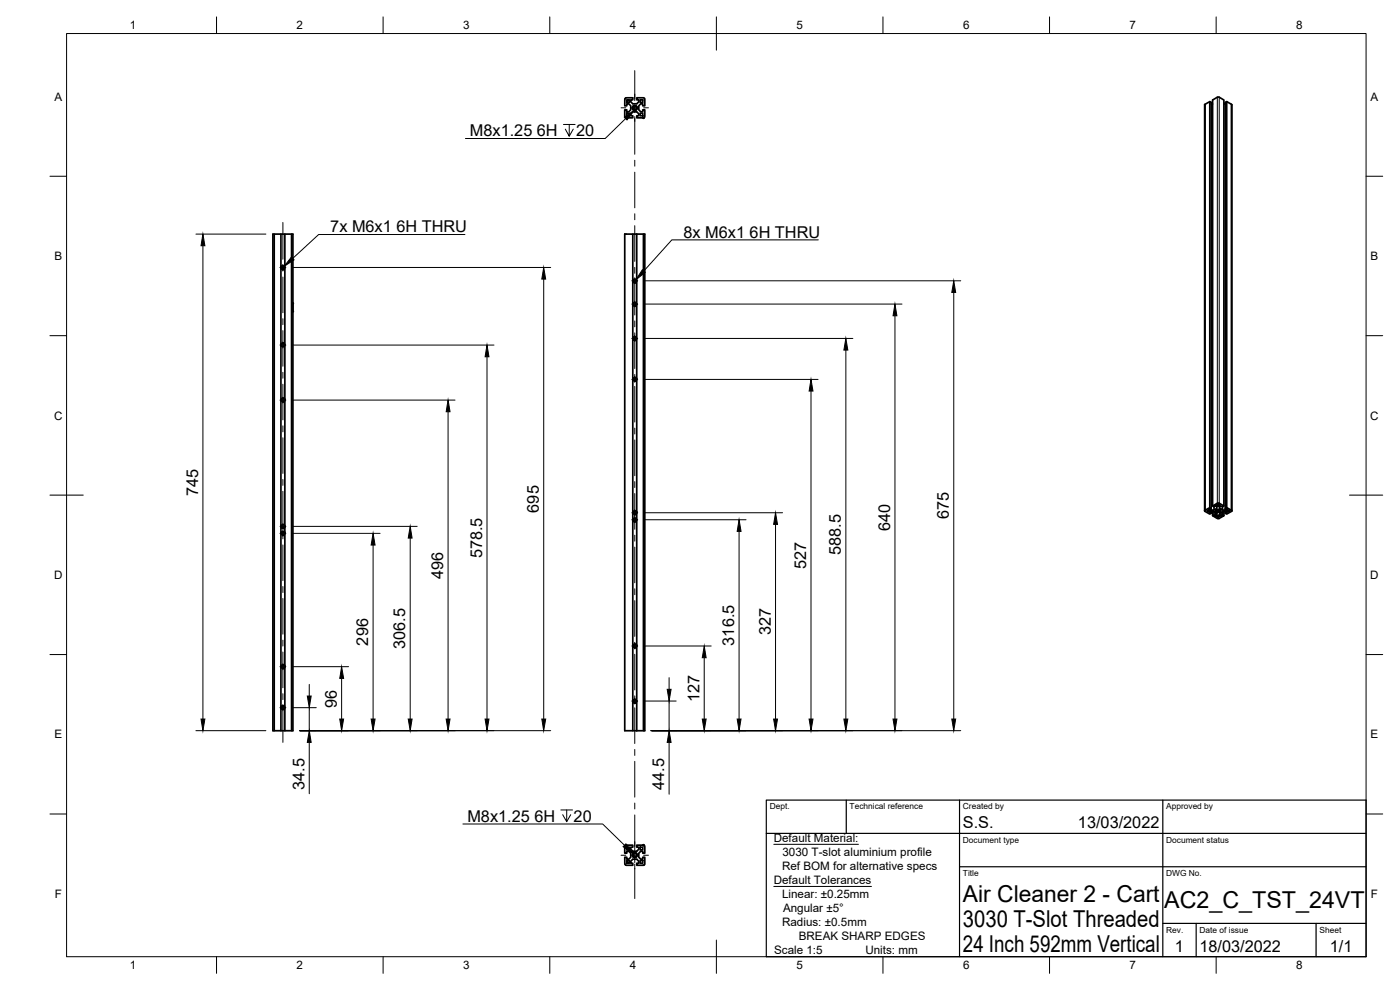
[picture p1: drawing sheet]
<svg xmlns="http://www.w3.org/2000/svg" width="420mm" height="297mm" viewBox="0 0 420 297" stroke-linecap="round" stroke-linejoin="round" font-family="sans-serif">
<!-- layer: Visible -->
<g fill="none" stroke="#000" stroke-width=".51">
<path d="M187.5 29.7l.4-.4h2v.7h-.6v.6l.6 .5h1.2l.6-.5v-.6h-.6v-.7l2.3 .1 .1 2.4h-.6v-.7h-.6l-.6 .7v1.1l.6 .7h.6v-.7h.6l-.1 2.3-2.3 .2v-.7h.6v-.6l-.6-.5h-1.2l-.6 .5v.6h.6v.7l-2.3-.2-.1-2.3h.6v.7h.6l.6-.7v-1.1l-.6-.7h-.6v.7h-.6v-2.1M188.1 30h.8v.7h-.8zM188.1 34h.8v.7h-.8zM190 31.9l.5-.2 .5 .2M190 31.9l-.2 .7 .2 .4 .5 .2 .5-.2 .2-.4-.2-.7M190 31.9l-.2 .6 .6 .5 .7-.2 .1-.5-.2-.4M192.1 30h.8v.7h-.8zM192.1 34h.8v.7h-.8zM361.7 31.3v121.8M363.1 30.5v121.8M363.5 31.2h.4M367.3 31.2h.4"/>
<path d="M368.2 30.5v121.8M369.6 31.3v121.8M81.9 70.2h6v149.1h-6zM82.3 70.2v149.1M84.3 70.2v149.1M85.3 79.9l-.4-.2-.4 .2M85.5 70.2v149.1M87.5 70.2v149.1M187.5 70.2h2.4v149.1h-2.4zM187.5 70.2h.1M189.9 70.2h1.2M191.1 70.2h2.4v149.1h-2.4"/>
<path d="M191.1 70.2v149.1M193.1 70.2v149.1M84.7 80.8l.7-.2-.1-.7 .1 .5-.4 .3h-.4l-.2-.7v.5l.3 .3M87.9 91v2.4M190.1 90.9l-.1 .5 .4 .3 .5-.2v-.6l.2 .3-.2 .5-.4 .1-.4-.1-.2-.5zM190.1 83.9l-.1 .6 .5 .4 .5-.4-.1-.6M190.1 83.9l-.1 .5 .4 .3 .5-.2v-.6M190.9 90.9l-.4-.2-.4 .2M190.9 83.9l-.4-.2-.4 .2M84.4 120l.1 .4 .4 .1M84.6 119.6l.4-.1 .4 .1v.7l-.5 .3 .4-.3 .1-.4-.5-.4-.5 .5zM84.7 102.9l-.3 .3v.5l.1 .2 .1-.7 .4-.2 .4 .3-.1 .6"/>
<path d="M84.7 102.9l.6 .3v.7M85.3 103.8l-.4 .2-.4-.2M190 113.8l.1 .4 .4 .1M190.1 101.2l-.1 .7 .5 .3 .5-.4-.1-.6M190.1 101.2l-.1 .6 .5 .3 .5-.3-.1-.6M190.8 113.3h-.4l-.4 .4 .5-.4 .4 .2v.6l-.4 .2M190.8 113.3l.3 .2M190.9 101.2l-.4-.2-.4 .2M191.1 113.6l-.1 .5-.5 .2M84.4 160l.4-.5 .6 .1v.6l-.5 .4M84.4 160l.4-.5 .5 .3v.5l-.4 .3M84.4 160l.1 .4 .4 .1"/>
<path d="M84.5 157.6v.6l.3 .2 .6-.2-.1-.6 .2 .5-.3 .4h-.4l-.3-.2zM85.3 157.6l-.4-.2-.3 .2M190 153.8l.1 .4 .4 .1M190.1 155.6l-.1 .7 .5 .3 .5-.4-.1-.6M190.1 155.6l-.1 .6 .4 .2 .5-.2v-.6M190.9 155.6l-.4-.2-.4 .2M191.1 153.6l-.1 .5-.5 .3M191.1 153.5l-.5-.2-.5 .2-.1 .3 .5-.5 .4 .3v.5l-.4 .3M362.2 153.3l.6-.3 .5 .3-.5 .3zM362.8 153v.6M363.5 153v-122.3l-.4-.2-1.6 .9v121.9M363.5 153.5v.5"/>
<path d="M363.9 151.8v-121.8l1.8-.9 1.6 .9v121.8l-1.8-.9-1.6 .9 .4 .2 .5-.2 .4 .2v.5l-.9 .5h-.8l-.4-.2 .4-.3-.4-.2-1.6 .9 1.6 1 .4-.2-.4-.2 .4-.3h.8M363.9 153.5v1.2M364.3 152v1M364.3 153.5v1M364.8 153.8v.9M364.8 153.4l.4 .3M364.9 153.1l.8 .5 .6-.3M365 153.1l.5 .3 .7-.3M365 151.6l.6-.3 .6 .3-.6 .4zM365 154.9l.6-.3 .6 .3-.6 .3zM365 153l.5 .2 .7-.1M365.1 153h1"/>
<path d="M365.3 152.9l.7 .1M365.3 152.9h.6M365.5 153.6h.4M365.5 153.3h.4M365.5 153.1h.4M365.5 152.9h.4M365.6 151.3v.7M365.6 154.6v.6M366.3 153.2l-.6 .2-.7-.3-.1 .2 .6 .3 .8-.3M366.3 153.3l-.3 .4h-.8M366.3 153.3l-.3-.4h-.8l-.4 .5 .4 .3M366.5 153.8v.9"/>
<path d="M366.9 153h.8l.5-.2-.5-.3 .5-.2 1.5 1-1.5 .9-.5-.2 .5-.2-.5-.3h-.8l-.9 .5v.5l.5 .2 .4-.2 .4 .2-1.6 .9-1.8-.9 .4-.2 .5 .2 .4-.2v-.5l-.9-.5M366.9 153.5v1M367.3 151.8l-.4 .2-.4-.2-.5 .2v.5l.9 .5v-1M367.3 153.5v1.2M367.7 153v-122.3l.5-.2 1.5 .9v121.9M367.7 153.5v.5M367.9 153.3l.5-.3 .6 .3-.6 .3zM368.4 153v.6M84.4 200l.1 .4 .4 .1M84.5 199.6l.4-.1 .5 .1v.8l-.5 .2 .4-.2 .1-.5-.6-.4-.4 .5zM190 193.8l.1 .4 .4 .1M191.1 193.6l-.1 .5-.5 .3"/>
<path d="M191.1 193.6l-.5-.3-.5 .2-.1 .3 .4-.5 .5 .3 .1 .4-.5 .4M84.7 211.7l.7 .3-.1 .7 .1-.6-.4-.3-.5 .2v.7l-.1-.2v-.5l.3-.2M85.3 212.7l-.4 .1-.4-.1M189.9 219.3h1.2M190.1 210l-.1 .6 .5 .4 .5-.4-.1-.6M190.1 210l-.1 .6 .4 .2 .5-.2v-.6M190.9 210l-.4-.2-.4 .2M187.5 259.2l.4 .4h2v-.6h-.6v-.6l.6-.6h1.2l.6 .6v.6h-.6v.6l2.3-.1 .1-2.3h-.6v.6h-.6l-.6-.6v-1.2l.6-.6h.6v.6h.6l-.1-2.3-2.3-.1v.6h.6v.6l-.6 .6h-1.2l-.6-.6v-.6h.6v-.6l-2.3 .1-.1 2.3h.6v-.6h.6l.6 .6v1.2l-.6 .6h-.6v-.6h-.6v2M188.1 258.2h.8v.8h-.8zM188.1 254.2h.8v.8h-.8zM190 257l.5 .3 .5-.3M190 257l-.2-.6 .7-.5 .7 .5-.2 .6"/>
<path d="M190.3 255.8l-.5 .5 .2 .7M190.3 255.8h.4M190.7 255.8l.5 .5-.2 .7M192.1 258.2h.8v.8h-.8zM192.1 254.2h.8v.8h-.8z"/>
<circle cx="190.5" cy="32.3" r=".6"/>
<circle cx="190.5" cy="256.6" r=".6"/>
</g>
<g fill="#000" stroke="#000" stroke-width=".3">
<circle cx="187.9" cy="35.4" r=".24"/>
<circle cx="193.1" cy="35.4" r=".24"/>
<circle cx="87.9" cy="93.4" r=".24"/>
<circle cx="87.9" cy="91" r=".24"/>
<circle cx="187.9" cy="253.6" r=".24"/>
<circle cx="193.1" cy="253.6" r=".24"/>
</g>
<!-- layer: Visible Narrow -->
<path d="M365.3 29.2v121.8M365.9 29.2v121.8" fill="none" stroke="#000" stroke-width=".3"/>
<!-- layer: Border -->
<g fill="none" stroke="#000" stroke-width=".3">
<path d="M20 10.1h390v276.9h-390zM65 5.1v5M115 5.1v5M165 5.1v5M215 5.1v10M265 5.1v5M315 5.1v5M365 5.1v5M15 52.9h5M410 52.9h5M15 100.7h5M410 100.7h5"/>
<path d="M15 148.6h10M405 148.6h10M15 196.4h5M410 196.4h5M15 244.2h5M410 244.2h5M65 287v5M115 287v5M165 287v5M215 282.1v9.9M265 287v5M315 287v5"/>
<path d="M365 287v5"/>
</g>
<!-- layer: TitleBlock -->
<path d="M230 240.1h180v46.9h-180zM230 250h180M254 240.1v9.9M288 240.1v46.9M349 240.1v46.9M288 260.1h122M349 277.1h61M359 277.1v9.9M395 277.1v9.9" fill="none" stroke="#000" stroke-width=".36"/>
<!-- layer: Annotations -->
<path d="M169.1 37.3h3.5M170.8 37.3v3.6l-1.1-2.2M172 38.7l-1.2 2.2M187.8 35.6l-6.2 6h-41.9M139.5 70.4h-43.9l-7.8 7.1M245.6 72h-44l-8.4 9.3M138.9 247.2h42l6.5 6.4M168.3 243h3.5M170.1 243v3.5l-1.2-2.1M171.3 244.4l-1.2 2.1M232.2 253.3h25.4M232.2 266h29.3" fill="none" stroke="#000" stroke-width=".3"/>
<path d="M187.4 35.1l2.9-2-2.1 2.9zM87.5 77.1l.7 .9-2.9 1.9zM192.8 80.9l.9 .8-2.8 2.2zM187.8 253.2l2.1 2.9-2.9-2.1z" fill="#000" stroke="#000" stroke-width=".3"/>
<!-- layer: Dimensions -->
<g fill="none" stroke="#000" stroke-width=".3">
<path d="M58.8 70.2h21M60.9 73.7v142M87.9 80.2h77.4M163.2 83.7v132M193.5 84.3h94.8M193.5 91.2h77.2M268.6 94.7v121M286.2 87.7v128M87.9 103.5h60.4M146.2 107v108.7M193.5 113.8h52M193.5 101.5h62.4"/>
<path d="M243.4 117.3v98.4M253.9 105v110.7M87.9 120h48.7M134.5 123.5v92.2M87.9 157.9h37.3M193.5 155.9h30.4M193.5 153.8h41.4M221.8 159.4v56.3M232.7 157.3v58.4M87.9 160h26.2M112 163.5v52.2M123.1 161.4v54.3"/>
<path d="M193.5 193.8h19.9M211.3 197.3v18.4M58.8 219.2h21M87.9 212.3h7M87.9 200h16.7M90 219.2h75.3M92.8 205.3v3.5M92.8 212.3v6.9M102.5 203.5v12.2M193.5 210.3h9.4M195.2 219.2h93.1M200.8 203.3v3.5"/>
<path d="M200.8 210.3v8.9M92.8 222.7v15.5M200.8 222.7v15.6"/>
</g>
<g fill="#000" stroke="#000" stroke-width=".3">
<path d="M60.9 70.2l.6 3.5h-1.2zM163.2 80.2l.6 3.5h-1.2zM268.6 91.2l.6 3.5h-1.2zM286.2 84.3l.6 3.4h-1.2zM146.2 103.5l.5 3.5h-1.1zM243.4 113.8l.6 3.5h-1.2zM253.9 101.5l.5 3.5h-1.1zM134.5 120l.6 3.5h-1.2zM221.8 155.9l.6 3.5h-1.2zM232.7 153.8l.6 3.5h-1.1zM112 160l.6 3.5h-1.2zM123.1 157.9l.6 3.5h-1.2z"/>
<path d="M211.3 193.8l.6 3.5h-1.1zM60.3 215.7h1.2l-.6 3.5zM92.2 208.8h1.2l-.6 3.5zM102 215.7h1.1l-.6 3.5zM102.5 200l.6 3.5h-1.1zM111.4 215.7h1.2l-.6 3.5zM122.5 215.7h1.2l-.6 3.5zM133.9 215.7h1.2l-.6 3.5zM145.6 215.7h1.1l-.5 3.5zM162.6 215.7h1.2l-.6 3.5zM200.2 206.8h1.2l-.6 3.5zM210.8 215.7h1.1l-.6 3.5z"/>
<path d="M221.2 215.7h1.2l-.6 3.5zM232.2 215.7h1.1l-.6 3.5zM242.8 215.7h1.2l-.6 3.5zM253.3 215.7h1.1l-.5 3.5zM268 215.7h1.2l-.6 3.5zM285.6 215.7h1.2l-.6 3.5zM92.8 219.2l.6 3.5h-1.2zM200.8 219.2l.6 3.5h-1.2z"/>
</g>
<!-- layer: Center Lines -->
<g fill="none" stroke="#000" stroke-width=".3">
<path d="M186.4 32.3h1.4M189.6 32.3h1.8M190.5 21.2v9M190.5 31.5v2.3M190.5 35v11.3M193.2 32.3h1.4M190.5 48.1v1.8M190.5 51.7v10.7M84.9 66.7v11.1M84.9 79.3v2M190.5 64.1v1.8M190.5 67.7v10.7"/>
<path d="M84 80.2h1.8M84.9 83.1v10.7M84.9 95.6v1.8M84.9 99.2v10.7M189.6 84.3h1.8M189.6 91.2h1.8M190.5 80.2v1.8M190.5 83.3v11.2M190.5 96.3v1.8M190.5 99.9v10.7M84 103.5h1.8M84.9 111.7v1.8"/>
<path d="M84.9 115.3v10.7M189.6 113.8h1.8M189.6 101.5h1.8M190.5 112.4v2.3M190.5 115.9v10.7M84 120h1.8M84.9 127.8v1.8M84.9 131.3v10.8M190.5 128.4v1.8M190.5 132v10.7M84 157.9h1.8M84.9 143.9v1.7"/>
<path d="M84.9 147.4v11.4M84.9 159.1v2.6M189.6 155.9h1.8M189.6 153.8h1.8M190.5 144.5v1.8M190.5 148.1v10.7M84 160h1.8M84.9 163.5v10.7M84.9 176v1.8M84.9 179.6v10.7M190.5 160.6v1.8M190.5 164.2v10.7"/>
<path d="M190.5 176.7v1.7M84.9 192.1v1.8M84.9 195.6v10.8M189.6 193.8h1.8M190.5 180.2v10.8M190.5 192.7v2M190.5 196.3v10.7M84 200h1.8M84 212.3h1.8M84.9 208.1v1.8M84.9 211.4v11.3M189.6 210.3h1.8"/>
<path d="M190.5 208.8v2.4M190.5 212.4v10.7M190.5 224.9v1.8M190.5 228.4v10.8M186.4 256.6h1.4M189.6 256.6h1.8M190.5 240.9v1.8M190.5 244.5v10.7M190.5 255.7v3.1M190.5 259.3v10.3M193.2 256.6h1.4"/>
</g>
<g font-size="7">
<text x="289" y="270.6">Air Cleaner 2 - Cart</text>
<text x="349.4" y="272.3">AC2_C_TST_24VT</text>
<text x="289" y="278.1">3030 T-Slot Threaded</text>
<text x="289" y="285.5">24 Inch 592mm Vertical</text>
</g>
<g font-size="4.9">
<text x="141" y="40.9">M8x1.25</text>
<text x="161.1" y="40.9">6H</text>
<text x="172.9" y="40.9">20</text>
<text x="99.1" y="69.7">7x M6x1</text>
<text x="119" y="69.7">6H THRU</text>
<text x="205.1" y="71.3">8x M6x1</text>
<text x="225" y="71.3">6H THRU</text>
<text x="59.4" y="148.8" transform="rotate(-90 59.4 148.8)">745</text>
<text x="161.7" y="153.8" transform="rotate(-90 161.7 153.8)">695</text>
<text x="284.8" y="155.8" transform="rotate(-90 284.8 155.8)">675</text>
<text x="267.1" y="159.3" transform="rotate(-90 267.1 159.3)">640</text>
<text x="144.7" y="167.5" transform="rotate(-90 144.7 167.5)">578.5</text>
<text x="252.4" y="166.5" transform="rotate(-90 252.4 166.5)">588.5</text>
<text x="133" y="173.6" transform="rotate(-90 133 173.6)">496</text>
<text x="241.9" y="170.6" transform="rotate(-90 241.9 170.6)">527</text>
<text x="231.3" y="190.6" transform="rotate(-90 231.3 190.6)">327</text>
<text x="110.5" y="193.7" transform="rotate(-90 110.5 193.7)">296</text>
<text x="121.6" y="194.7" transform="rotate(-90 121.6 194.7)">306.5</text>
<text x="220.3" y="193.7" transform="rotate(-90 220.3 193.7)">316.5</text>
<text x="101.1" y="212.4" transform="rotate(-90 101.1 212.4)">96</text>
<text x="209.9" y="210.8" transform="rotate(-90 209.9 210.8)">127</text>
<text x="91.4" y="236.9" transform="rotate(-90 91.4 236.9)">34.5</text>
<text x="199.4" y="236.9" transform="rotate(-90 199.4 236.9)">44.5</text>
<text x="140.3" y="246.5">M8x1.25</text>
<text x="160.4" y="246.5">6H</text>
<text x="172.1" y="246.5">20</text>
<text x="289" y="248.5">S.S.</text>
<text x="323.5" y="248.5">13/03/2022</text>
<text x="352.6" y="285.7">1</text>
<text x="360" y="285.5">18/03/2022</text>
<text x="399.1" y="285.7">1/1</text>
</g>
<g font-size="3.5">
<text x="39" y="8.8">1</text>
<text x="89" y="8.8">2</text>
<text x="139" y="8.8">3</text>
<text x="189" y="8.8">4</text>
<text x="239" y="8.8">5</text>
<text x="289" y="8.8">6</text>
<text x="339" y="8.8">7</text>
<text x="389" y="8.8">8</text>
<text x="16.3" y="30.2">A</text>
<text x="411.3" y="30.2">A</text>
<text x="16.3" y="78">B</text>
<text x="411.3" y="78">B</text>
<text x="16.2" y="125.9">C</text>
<text x="411.2" y="125.9">C</text>
<text x="16.2" y="173.7">D</text>
<text x="411.2" y="173.7">D</text>
<text x="16.3" y="221.6">E</text>
<text x="411.3" y="221.6">E</text>
<text x="232.2" y="252.6">Default Material:</text>
<text x="234.8" y="256.8">3030 T-slot aluminium profile</text>
<text x="234.7" y="261">Ref BOM for alternative specs</text>
<text x="16.4" y="269.4">F</text>
<text x="232.2" y="265.2">Default Tolerances</text>
<text x="234.7" y="269.4">Linear: ±0.25mm</text>
<text x="411.4" y="269.4">F</text>
<text x="235" y="273.6">Angular ±5°</text>
<text x="234.7" y="277.7">Radius: ±0.5mm</text>
<text x="239.7" y="281.9">BREAK SHARP EDGES</text>
<text x="232.3" y="286.2">Scale 1:5</text>
<text x="259.7" y="286.2">Units: mm</text>
<text x="39" y="290.8">1</text>
<text x="89" y="290.8">2</text>
<text x="139" y="290.8">3</text>
<text x="189" y="290.8">4</text>
<text x="239" y="290.8">5</text>
<text x="289" y="290.8">6</text>
<text x="339" y="290.8">7</text>
<text x="389" y="290.8">8</text>
</g>
<g font-size="2.5">
<text x="231" y="242.9">Dept.</text>
<text x="255" y="242.9">Technical reference</text>
<text x="289" y="242.9">Created by</text>
<text x="350" y="242.9">Approved by</text>
<text x="289" y="252.8">Document type</text>
<text x="350" y="252.8">Document status</text>
<text x="289" y="262.9">Title</text>
<text x="350" y="262.9">DWG No.</text>
<text x="350" y="279.9">Rev.</text>
<text x="360" y="279.9">Date of issue</text>
<text x="396" y="279.9">Sheet</text>
</g>
</svg>
